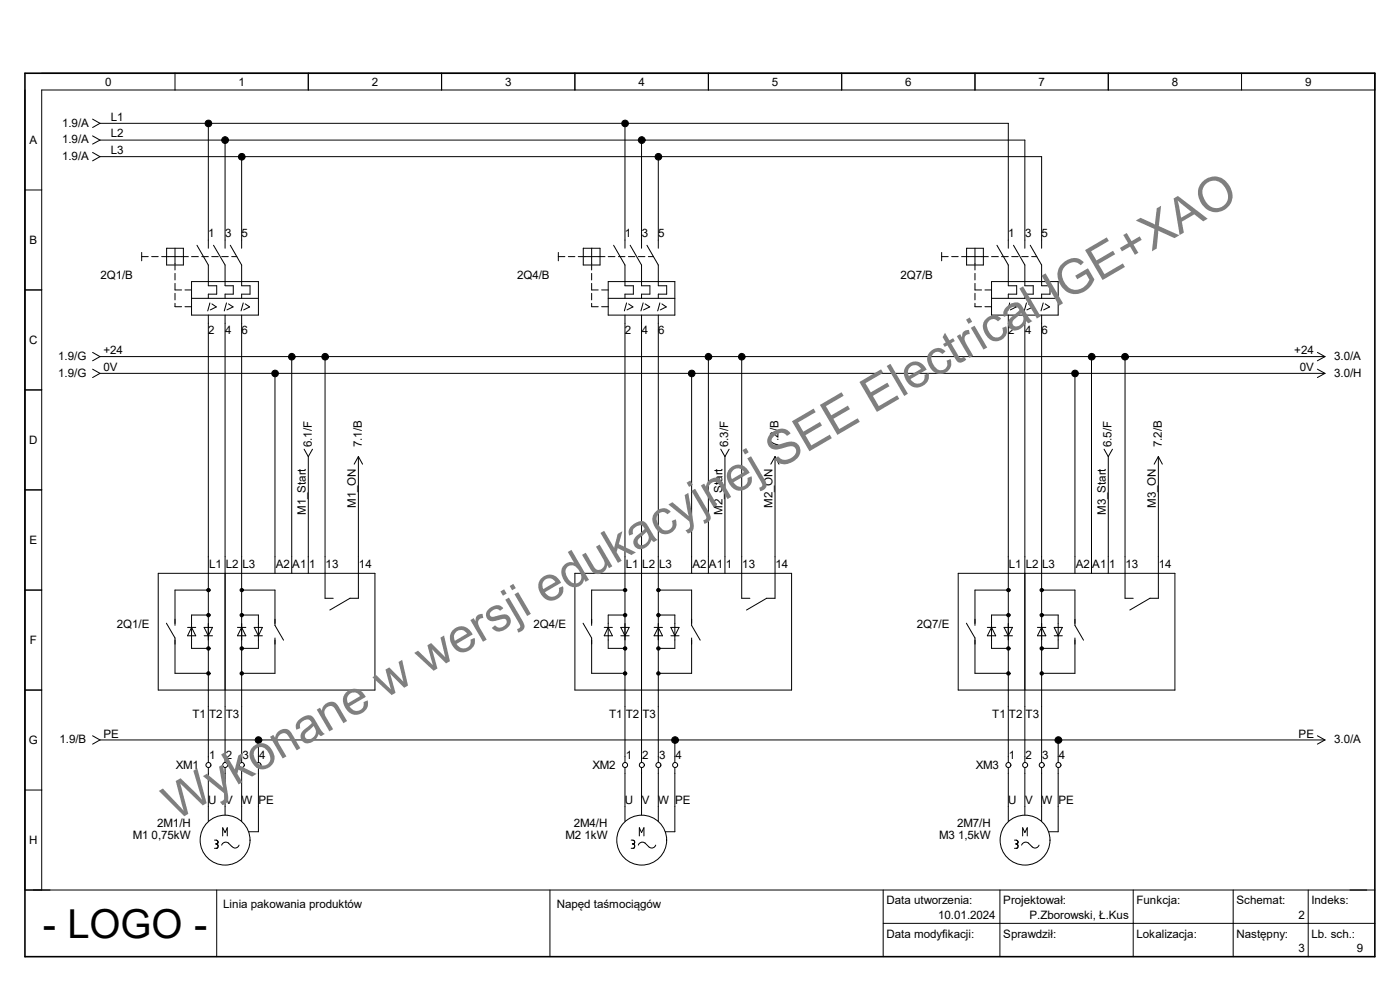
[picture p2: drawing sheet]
<svg xmlns="http://www.w3.org/2000/svg" width="297mm" height="210mm" viewBox="0 0 297 210" stroke-linecap="round" stroke-linejoin="round" font-family="sans-serif">
<path d="M5.3 15.5h286.4v187.4h-286.4z" fill="none" stroke="#000" stroke-width=".34"/>
<g fill="none" stroke="#000" stroke-width=".21">
<path d="M5.3 19.1v169.7h286.4M8.8 15.5h282.9v3.6h-282.9v169.7M37.1 15.5v3.6M65.4 15.5v3.6M93.7 15.5v3.6M122 15.5v3.6M150.3 15.5v3.6M178.6 15.5v3.6M206.8 15.5v3.6M235.1 15.5v3.6M263.4 15.5v3.6M19.6 25.3l1.6 .9"/>
<path d="M19.6 28.8l1.6 .9M19.6 32.3l1.6 .9M21.2 26.2h192.7v26.5M21.2 33.2h199.8v19.5M21.2 29.7h196.2v23M21.2 26.2l-1.6 .9M21.2 29.7l-1.6 .9M21.2 33.2l-1.6 .9M44.2 26.2v26.5M47.8 29.7v23M51.3 33.2v19.5M132.6 26.2v26.5"/>
<path d="M136.1 29.7v23M139.7 33.2v19.5M5.3 40.3h3.5M30.1 54.4h1.4M30.1 53.6v1.7M32.2 54.4h1.4M34.3 54.4h5.7M35.3 52.7h3.6v3.5h-3.6zM37.1 52.7v4.6M37.1 58v1.4M40.6 59.7h14.2v7.1h-14.2zM40.6 54.4h1.5"/>
<path d="M41.8 52l2.4 4.2v4.4h1.8v1.8h-1.8v.9M42.8 54.4h1.4M44.9 54.4h1.4M45.3 52l2.5 4.2v4.4h1.7v1.8h-1.7v.9M47 54.4h1.4M48.9 52l2.4 4.2v4.4h1.7v1.8h-1.7v.9M49.1 54.4h1.1M118.4 54.4h1.4M118.4 53.6v1.7M120.6 54.4h1.4M122.7 54.4h5.7M123.7 52.7h3.6v3.5h-3.6z"/>
<path d="M125.5 52.7v4.6M125.5 58v1.4M129 59.7h14.2v7.1h-14.2zM129 54.4h1.5M130.2 52l2.4 4.2v4.4h1.8v1.8h-1.8v.9M131.2 54.4h1.4M133.3 54.4h1.4M133.7 52l2.4 4.2v4.4h1.8v1.8h-1.8v.9M135.4 54.4h1.4M137.2 52l2.5 4.2v4.4h1.7v1.8h-1.7v.9M137.5 54.4h1.1M199.8 54.4h1.4"/>
<path d="M199.8 53.6v1.7M201.9 54.4h1.4M204 54.4h5.7M205.1 52.7h3.5v3.5h-3.5zM206.8 52.7v4.6M206.8 58v1.4M210.4 59.7h14.1v7.1h-14.1zM210.4 54.4h1.4M211.5 52l2.4 4.2v4.4h1.8v1.8h-1.8v.9M212.5 54.4h1.4M214.6 54.4h1.4M215 52l2.4 4.2v4.4h1.8v1.8h-1.8v.9"/>
<path d="M216.7 54.4h1.4M218.6 52l2.4 4.2v4.4h1.8v1.8h-1.8v.9M218.9 54.4h1.1M5.3 61.5h3.5M19.6 74.8l1.6 .8M19.6 78.3l1.6 .9M21.2 75.6l-1.6 .9M21.2 75.6h259.9M21.2 79.2l-1.6 .9M21.2 79.2h259.9M37.1 60.1v1.4h1.4M37.1 62.2v1.4"/>
<path d="M37.1 64.3v.8h1.4M39.2 61.5h1.4M39.2 65.1h1.4M40.6 63.3h14.2M44.2 66.8v95M44.5 64.3l-.4 1.7M45 64.5l.9 .6-1.3 .6M47.8 66.8v95M48 64.3l-.4 1.7M48.5 64.5l.9 .6-1.3 .6M51.3 66.8v95M51.6 64.3l-.5 1.7"/>
<path d="M52 64.5l1 .6-1.3 .6M58.3 79.2v42.4M61.9 75.6v46M69 75.6v51.3h1.7M125.5 60.1v1.4h1.4M125.5 64.3v.8h1.4M125.5 62.2v1.4M127.6 61.5h1.4M127.6 65.1h1.4M129 63.3h14.2M132.6 66.8v95M132.9 64.3l-.4 1.7"/>
<path d="M133.3 64.5l1 .6-1.3 .6M136.1 66.8v95M136.4 64.3l-.4 1.7M136.9 64.5l.9 .6-1.3 .6M139.7 66.8v95M140 64.3l-.5 1.7M140.4 64.5l1 .6-1.3 .6M146.7 79.2v42.4M150.3 75.6v46M157.4 75.6v51.3h1.7M206.8 60.1v1.4h1.4M206.8 62.2v1.4"/>
<path d="M206.8 64.3v.8h1.4M209 61.5h1.4M209 65.1h1.4M210.4 63.3h14.1M213.9 66.8v95M214.2 64.3l-.4 1.7M214.7 64.5l.9 .6-1.3 .6M217.4 66.8v95M217.8 64.3l-.5 1.7M218.2 64.5l1 .6-1.4 .6M221 66.8v95M221.3 64.3l-.4 1.7"/>
<path d="M221.7 64.5l1 .6-1.3 .6M228 79.2v42.4M231.6 75.6v46M238.7 75.6v51.3h1.7M279.5 74.8l1.6 .8M279.5 78.3l1.6 .9M281.1 75.6l-1.6 .9M281.1 79.2l-1.6 .9M5.3 82.7h3.5M64.5 95.3l.9 1.6M65.4 96.9v24.7M66.3 95.3l-.9 1.6"/>
<path d="M76 96.9v30h-1.7l-4.3 2.5M76 96.9l-.9 1.6M76 96.9l.9 1.6M152.9 95.3l.9 1.6M153.8 96.9v24.7M154.7 95.3l-.9 1.6M164.4 96.9v30h-1.8l-4.2 2.5M164.4 96.9l-.9 1.6M164.4 96.9l.9 1.6M234.2 95.3l.9 1.6M235.1 96.9v24.7M236 95.3l-.9 1.6"/>
<path d="M245.7 96.9v30h-1.7l-4.3 2.5M245.7 96.9l-.8 1.6M245.7 96.9l.9 1.6M5.3 103.9h3.5M5.3 125.2h3.5M33.6 121.6h45.9v24.8h-45.9zM35.3 132.2l1.8 3.1v7.5h7.1M39.8 133.1h1.7M40.6 133.1l.9 1.8h-1.7zM43.3 133.1h1.8l-.9 1.8zM43.3 134.9h1.8M44.2 125.2h-7.1v7.5"/>
<path d="M44.2 130.5h-3.6v7h3.6M50.4 133.1h1.8M51.3 125.2h7v7.5l1.9 3.1M51.3 133.1l.9 1.8h-1.8zM51.3 130.5h3.5v7h-3.5M53.9 133.1h1.8l-.9 1.8zM53.9 134.9h1.8M58.3 135.3v7.5h-7M122 121.6h45.9v24.8h-45.9zM123.7 132.2l1.8 3.1v7.5h7.1M128.2 133.1h1.7M129 133.1l.9 1.8h-1.7z"/>
<path d="M131.7 133.1h1.8l-.9 1.8zM131.7 134.9h1.8M132.6 125.2h-7.1v7.5M132.6 130.5h-3.6v7h3.6M138.8 133.1h1.7M139.7 125.2h7v7.5l1.8 3.1M139.7 133.1l.8 1.8h-1.7zM139.7 130.5h3.5v7h-3.5M142.3 133.1h1.8l-.9 1.8zM142.3 134.9h1.8M146.7 135.3v7.5h-7M203.3 121.6h46v24.8h-46z"/>
<path d="M205 132.2l1.8 3.1v7.5h7.1M209.5 133.1h1.7M210.4 133.1l.8 1.8h-1.7zM213 133.1h1.8l-.9 1.8zM213 134.9h1.8M213.9 125.2h-7.1v7.5M213.9 130.5h-3.5v7h3.5M220.1 133.1h1.8M221 125.2h7v7.5l1.9 3.1M221 133.1l.9 1.8h-1.8zM221 130.5h3.5v7h-3.5M223.6 133.1h1.8l-.9 1.8z"/>
<path d="M223.6 134.9h1.8M228 135.3v7.5h-7M5.3 146.4h3.5M19.6 156.1l1.6 .9M21.2 157l-1.6 .9M21.2 157h259.9M54.8 157v4.8M143.2 157v4.8M224.5 157v4.8M279.5 156.1l1.6 .9M281.1 157l-1.6 .9M5.3 167.6h3.5"/>
<path d="M44.2 162.8v11.4M45.5 178.2l.6 .2 .1 .4-.1 .2M45.8 179h.2M45.9 179l.3 .3v.4l-.2 .3h-.5M46.1 179h-.1M46.2 178.6h.1M46.2 179.4h.1M46.3 178.7h-.1M46.3 179.6l-.1 .1M47.2 177.3v-1.7l.6 1 .4-1v1.7M47.8 162.8v10.1M48.5 178.9l.7 .7"/>
<path d="M48.5 178.9a.9 .9 0 0 0-1.5 .4M50.7 179.3l-.1 .2a.83 .83 0 0 1-1.3 .1M51.3 162.8v11.4M54.8 162.8v13.6h-2.1M132.6 162.8v11.4M133.9 178.2l.5 .1 .3 .3-.2 .3-.3 .1M134.3 179l.3 .3v.4l-.2 .3h-.5M135.6 177.3v-1.7l.5 1 .5-1v1.7M136.1 162.8v10.1M136.9 178.9l.7 .7a.88 .88 0 0 0 1.5-.3M136.9 178.9a.9 .9 0 0 0-1.5 .4M139.7 162.8v11.4"/>
<path d="M143.2 162.8v13.6h-2.1M213.9 162.8v11.4M215.2 178.2l.7 .2 .1 .3-.2 .3M215.5 179h.2M215.6 179l.3 .3v.4l-.2 .3h-.5M215.8 179h-.1M217 177.3v-1.7l.4 1 .5-1v1.7M217.4 162.8v10.1M218.2 178.9l.7 .7a.88 .88 0 0 0 1.5-.3M218.2 178.9a.9 .9 0 0 0-1.5 .4M221 162.8v11.4M224.5 162.8v13.6h-2"/>
<path d="M46 188.8v14.1M116.7 188.8v14.1M187.4 195.9h104.3M187.4 188.8v14.1M212.1 188.8v14.1M240.4 188.8v14.1M261.6 188.8v14.1M277.5 188.8v14.1"/>
<circle cx="44.2" cy="26.2" r=".7"/>
<circle cx="47.8" cy="29.7" r=".72"/>
<circle cx="51.3" cy="33.3" r=".7"/>
<circle cx="132.6" cy="26.2" r=".7"/>
<circle cx="136.1" cy="29.7" r=".72"/>
<circle cx="139.7" cy="33.3" r=".7"/>
<circle cx="58.4" cy="79.2" r=".7"/>
<circle cx="61.9" cy="75.7" r=".7"/>
<circle cx="69" cy="75.7" r=".7"/>
<circle cx="146.7" cy="79.2" r=".7"/>
<circle cx="150.3" cy="75.7" r=".7"/>
<circle cx="157.4" cy="75.7" r=".7"/>
<circle cx="228.1" cy="79.2" r=".7"/>
<circle cx="231.6" cy="75.7" r=".71"/>
<circle cx="238.7" cy="75.7" r=".71"/>
<circle cx="44.2" cy="130.5" r=".36"/>
<circle cx="44.2" cy="137.6" r=".36"/>
<circle cx="44.2" cy="125.2" r=".35"/>
<circle cx="51.3" cy="130.5" r=".36"/>
<circle cx="51.3" cy="137.6" r=".36"/>
<circle cx="51.3" cy="125.2" r=".35"/>
<circle cx="132.6" cy="130.5" r=".36"/>
<circle cx="132.6" cy="137.6" r=".36"/>
<circle cx="132.6" cy="125.2" r=".35"/>
<circle cx="139.7" cy="130.5" r=".36"/>
<circle cx="139.7" cy="137.6" r=".36"/>
<circle cx="139.7" cy="125.2" r=".35"/>
<circle cx="213.9" cy="130.5" r=".36"/>
<circle cx="213.9" cy="137.6" r=".36"/>
<circle cx="213.9" cy="125.2" r=".35"/>
<circle cx="221" cy="137.6" r=".36"/>
<circle cx="221" cy="130.5" r=".36"/>
<circle cx="221" cy="125.2" r=".35"/>
<circle cx="44.2" cy="142.9" r=".36"/>
<circle cx="51.3" cy="142.9" r=".36"/>
<circle cx="54.8" cy="157" r=".71"/>
<circle cx="132.6" cy="142.9" r=".36"/>
<circle cx="139.7" cy="142.9" r=".36"/>
<circle cx="143.2" cy="157" r=".71"/>
<circle cx="213.9" cy="142.9" r=".36"/>
<circle cx="221" cy="142.9" r=".36"/>
<circle cx="224.5" cy="157" r=".71"/>
<circle cx="44.2" cy="162.3" r=".53"/>
<circle cx="47.8" cy="178.2" r="5.3"/>
<circle cx="47.8" cy="162.3" r=".54"/>
<circle cx="51.3" cy="162.3" r=".53"/>
<circle cx="54.8" cy="162.3" r=".54"/>
<circle cx="132.6" cy="162.3" r=".53"/>
<circle cx="136.1" cy="178.2" r="5.3"/>
<circle cx="136.2" cy="162.3" r=".54"/>
<circle cx="139.7" cy="162.3" r=".53"/>
<circle cx="143.2" cy="162.3" r=".54"/>
<circle cx="213.9" cy="162.3" r=".53"/>
<circle cx="217.5" cy="178.2" r="5.3"/>
<circle cx="217.5" cy="162.3" r=".54"/>
<circle cx="221" cy="162.3" r=".53"/>
<circle cx="224.6" cy="162.3" r=".54"/>
</g>
<g fill="#000">
<circle cx="44.2" cy="26.2" r=".7"/>
<circle cx="47.8" cy="29.7" r=".72"/>
<circle cx="51.3" cy="33.3" r=".7"/>
<circle cx="132.6" cy="26.2" r=".7"/>
<circle cx="136.1" cy="29.7" r=".72"/>
<circle cx="139.7" cy="33.3" r=".7"/>
<circle cx="58.4" cy="79.2" r=".7"/>
<circle cx="61.9" cy="75.7" r=".7"/>
<circle cx="69" cy="75.7" r=".7"/>
<circle cx="146.7" cy="79.2" r=".7"/>
<circle cx="150.3" cy="75.7" r=".7"/>
<circle cx="157.4" cy="75.7" r=".7"/>
<circle cx="228.1" cy="79.2" r=".7"/>
<circle cx="231.6" cy="75.7" r=".71"/>
<circle cx="238.7" cy="75.7" r=".71"/>
<circle cx="44.2" cy="130.5" r=".36"/>
<circle cx="44.2" cy="137.6" r=".36"/>
<circle cx="44.2" cy="125.2" r=".35"/>
<circle cx="51.3" cy="130.5" r=".36"/>
<circle cx="51.3" cy="137.6" r=".36"/>
<circle cx="51.3" cy="125.2" r=".35"/>
<circle cx="132.6" cy="130.5" r=".36"/>
<circle cx="132.6" cy="137.6" r=".36"/>
<circle cx="132.6" cy="125.2" r=".35"/>
<circle cx="139.7" cy="130.5" r=".36"/>
<circle cx="139.7" cy="137.6" r=".36"/>
<circle cx="139.7" cy="125.2" r=".35"/>
<circle cx="213.9" cy="130.5" r=".36"/>
<circle cx="213.9" cy="137.6" r=".36"/>
<circle cx="213.9" cy="125.2" r=".35"/>
<circle cx="221" cy="137.6" r=".36"/>
<circle cx="221" cy="130.5" r=".36"/>
<circle cx="221" cy="125.2" r=".35"/>
<circle cx="44.2" cy="142.9" r=".36"/>
<circle cx="51.3" cy="142.9" r=".36"/>
<circle cx="54.8" cy="157" r=".71"/>
<circle cx="132.6" cy="142.9" r=".36"/>
<circle cx="139.7" cy="142.9" r=".36"/>
<circle cx="143.2" cy="157" r=".71"/>
<circle cx="213.9" cy="142.9" r=".36"/>
<circle cx="221" cy="142.9" r=".36"/>
<circle cx="224.5" cy="157" r=".71"/>
</g>
<text font-size="10.3" fill="#7f7f7f" x="37.3" y="174.2" transform="rotate(-30 37.3 174.2)">Wykonane w wersji edukacyjnej SEE Electrical IGE+XAO</text>
<text font-size="8.5" x="9.1" y="199">- LOGO -</text>
<g font-size="2.5">
<text x="22.3" y="18.2">0</text>
<text x="50.6" y="18.2">1</text>
<text x="78.9" y="18.2">2</text>
<text x="107.1" y="18.2">3</text>
<text x="135.4" y="18.2">4</text>
<text x="163.7" y="18.2">5</text>
<text x="192" y="18.2">6</text>
<text x="220.3" y="18.2">7</text>
<text x="248.6" y="18.2">8</text>
<text x="276.9" y="18.2">9</text>
<text x="13.2" y="26.9">1.9/A</text>
<text x="23.5" y="25.7">L1</text>
<text x="23.5" y="29.2">L2</text>
<text x="6.3" y="30.6">A</text>
<text x="13.2" y="30.4">1.9/A</text>
<text x="13.2" y="34">1.9/A</text>
<text x="23.5" y="32.7">L3</text>
<text x="6.3" y="51.9">B</text>
<text x="44.2" y="50.4">1</text>
<text x="47.8" y="50.4">3</text>
<text x="51.3" y="50.4">5</text>
<text x="132.6" y="50.4">1</text>
<text x="136.1" y="50.4">3</text>
<text x="139.7" y="50.4">5</text>
<text x="213.9" y="50.4">1</text>
<text x="217.5" y="50.4">3</text>
<text x="221" y="50.4">5</text>
<text x="21.3" y="59.3">2Q1/B</text>
<text x="109.7" y="59.3">2Q4/B</text>
<text x="191" y="59.3">2Q7/B</text>
<text x="44.2" y="70.9">2</text>
<text x="47.8" y="70.9">4</text>
<text x="51.3" y="70.9">6</text>
<text x="132.6" y="70.9">2</text>
<text x="136.1" y="70.9">4</text>
<text x="139.7" y="70.9">6</text>
<text x="213.9" y="70.9">2</text>
<text x="217.5" y="70.9">4</text>
<text x="221" y="70.9">6</text>
<text x="6.2" y="73.1">C</text>
<text x="12.4" y="76.4">1.9/G</text>
<text x="21.9" y="75.1">+24</text>
<text x="274.6" y="75.1">+24</text>
<text x="283" y="76.4">3.0/A</text>
<text x="12.4" y="79.9">1.9/G</text>
<text x="21.9" y="78.7">0V</text>
<text x="275.8" y="78.7">0V</text>
<text x="283" y="79.9">3.0/H</text>
<text x="6.2" y="94.3">D</text>
<text x="66.1" y="94.9" transform="rotate(-90 66.1 94.9)">6.1/F</text>
<text x="76.8" y="94.9" transform="rotate(-90 76.8 94.9)">7.1/B</text>
<text x="154.5" y="94.9" transform="rotate(-90 154.5 94.9)">6.3/F</text>
<text x="165.1" y="94.9" transform="rotate(-90 165.1 94.9)">7.2/B</text>
<text x="235.8" y="94.9" transform="rotate(-90 235.8 94.9)">6.5/F</text>
<text x="246.5" y="94.9" transform="rotate(-90 246.5 94.9)">7.2/B</text>
<text x="75.5" y="107.7" transform="rotate(-90 75.5 107.7)">M1_ON</text>
<text x="163.9" y="107.7" transform="rotate(-90 163.9 107.7)">M2_ON</text>
<text x="245.2" y="107.7" transform="rotate(-90 245.2 107.7)">M3_ON</text>
<text x="64.9" y="109.2" transform="rotate(-90 64.9 109.2)">M1_Start</text>
<text x="153.3" y="109.2" transform="rotate(-90 153.3 109.2)">M2_Start</text>
<text x="234.6" y="109.2" transform="rotate(-90 234.6 109.2)">M3_Start</text>
<text x="6.3" y="115.5">E</text>
<text x="44.4" y="120.5">L1 L2 L3</text>
<text x="58.5" y="120.5">A2 A1</text>
<text x="65.6" y="120.5">1</text>
<text x="69.1" y="120.5">13</text>
<text x="76.2" y="120.5">14</text>
<text x="132.8" y="120.5">L1 L2 L3</text>
<text x="146.9" y="120.5">A2 A1</text>
<text x="154" y="120.5">1</text>
<text x="157.5" y="120.5">13</text>
<text x="164.6" y="120.5">14</text>
<text x="214" y="120.5">L1 L2 L3</text>
<text x="228.2" y="120.5">A2 A1</text>
<text x="235.3" y="120.5">1</text>
<text x="238.8" y="120.5">13</text>
<text x="245.9" y="120.5">14</text>
<text x="6.3" y="136.7">F</text>
<text x="24.8" y="133.3">2Q1/E</text>
<text x="113.2" y="133.3">2Q4/E</text>
<text x="194.5" y="133.3">2Q7/E</text>
<text x="40.8" y="152.3">T1 T2 T3</text>
<text x="129.2" y="152.3">T1 T2 T3</text>
<text x="210.5" y="152.3">T1 T2 T3</text>
<text x="6.1" y="157.9">G</text>
<text x="12.6" y="157.7">1.9/B</text>
<text x="21.9" y="156.5">PE</text>
<text x="44.4" y="161.1">1</text>
<text x="47.9" y="161.1">2</text>
<text x="51.4" y="161.1">3</text>
<text x="54.9" y="161.1">4</text>
<text x="132.8" y="161.1">1</text>
<text x="136.3" y="161.1">2</text>
<text x="139.8" y="161.1">3</text>
<text x="143.3" y="161.1">4</text>
<text x="214" y="161.1">1</text>
<text x="217.6" y="161.1">2</text>
<text x="221.1" y="161.1">3</text>
<text x="224.7" y="161.1">4</text>
<text x="275.5" y="156.5">PE</text>
<text x="283" y="157.7">3.0/A</text>
<text x="37.3" y="163.1">XM1</text>
<text x="125.7" y="163.1">XM2</text>
<text x="207" y="163.1">XM3</text>
<text x="44.2" y="170.6">U</text>
<text x="47.8" y="170.6">V</text>
<text x="51.3" y="170.6">W PE</text>
<text x="132.6" y="170.6">U</text>
<text x="136.1" y="170.6">V</text>
<text x="139.7" y="170.6">W</text>
<text x="143.2" y="170.6">PE</text>
<text x="213.9" y="170.6">U</text>
<text x="217.5" y="170.6">V</text>
<text x="221" y="170.6">W</text>
<text x="224.5" y="170.6">PE</text>
<text x="6.2" y="179.1">H</text>
<text x="28.2" y="177.9">M1 0,75kW</text>
<text x="33.4" y="175.4">2M1/H</text>
<text x="120" y="177.9">M2 1kW</text>
<text x="121.8" y="175.4">2M4/H</text>
<text x="199.2" y="177.9">M3 1,5kW</text>
<text x="203.1" y="175.4">2M7/H</text>
<text x="188.1" y="191.8">Data utworzenia:</text>
<text x="212.9" y="191.8">Projektował:</text>
<text x="241.1" y="191.8">Funkcja:</text>
<text x="262.3" y="191.8">Schemat:</text>
<text x="278.3" y="191.8">Indeks:</text>
<text x="47.4" y="192.5">Linia pakowania produktów</text>
<text x="118.1" y="192.5">Napęd taśmociągów</text>
<text x="199.1" y="195">10.01.2024</text>
<text x="218.4" y="195">P.Zborowski, Ł.Kus</text>
<text x="275.5" y="195">2</text>
<text x="188.1" y="198.9">Data modyfikacji:</text>
<text x="212.9" y="198.9">Sprawdził:</text>
<text x="241.1" y="198.9">Lokalizacja:</text>
<text x="262.3" y="198.9">Następny:</text>
<text x="275.5" y="202.1">3</text>
<text x="278.3" y="198.9">Lb. sch.:</text>
<text x="287.9" y="202.1">9</text>
</g>
</svg>
